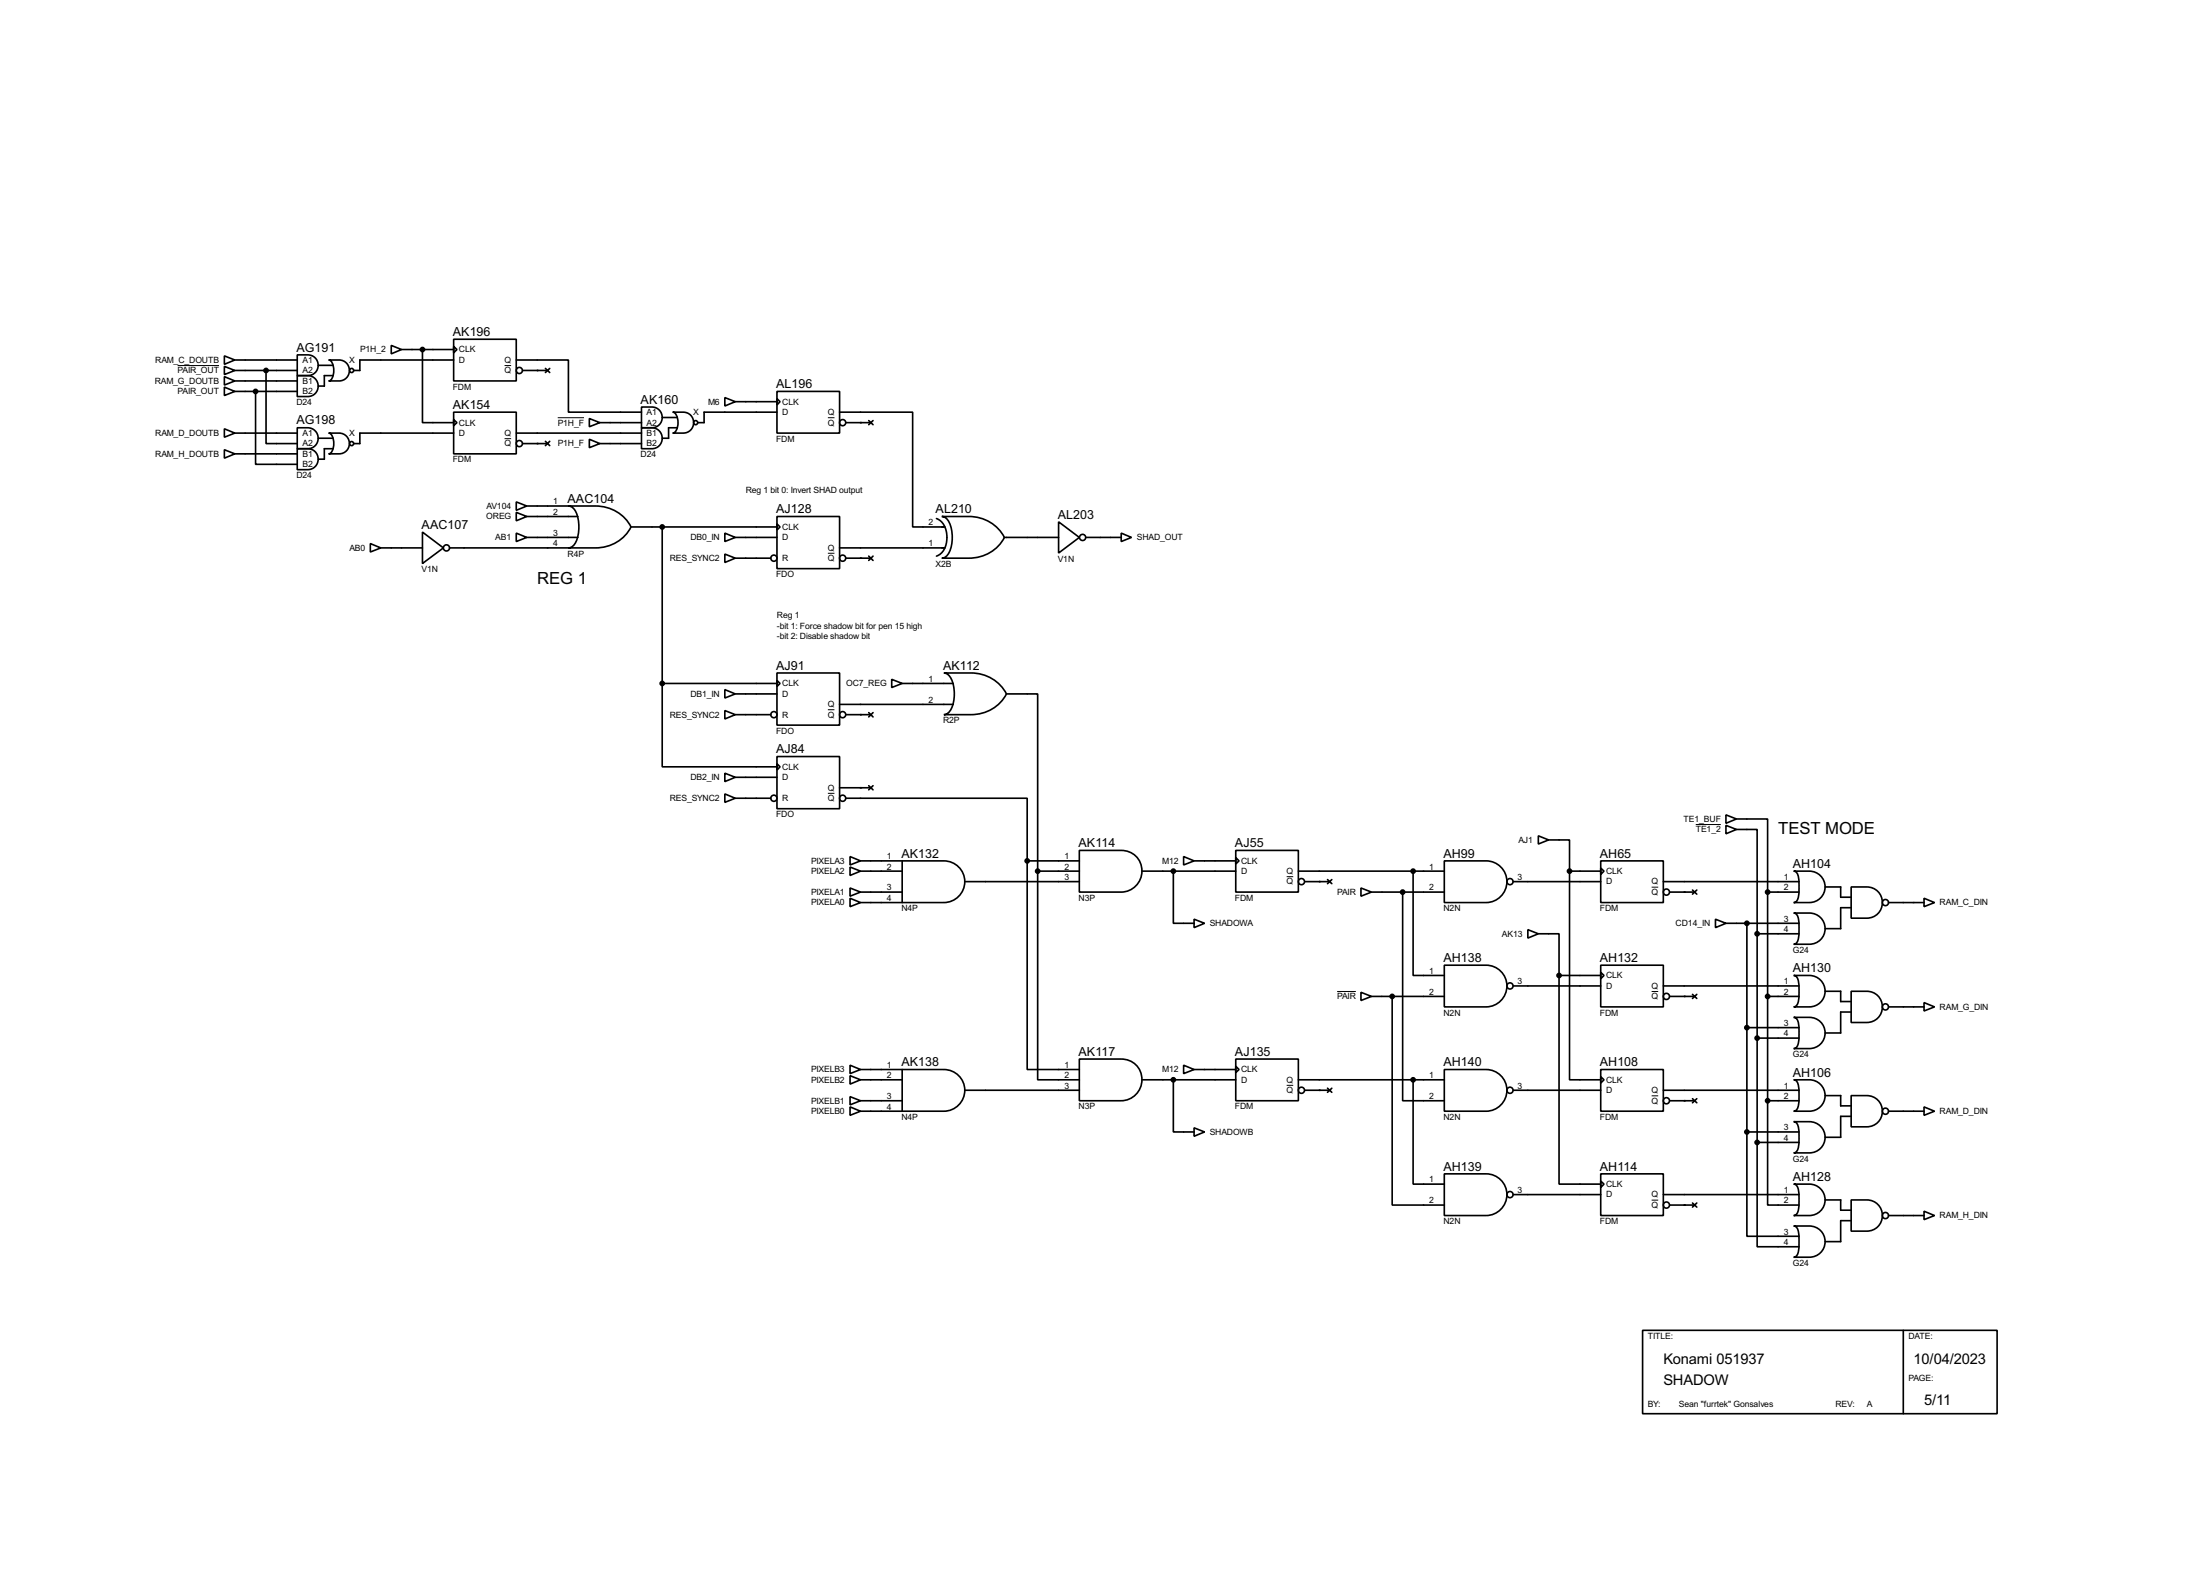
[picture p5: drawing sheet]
<svg xmlns="http://www.w3.org/2000/svg" width="536mm" height="383mm" viewBox="0 0 536 383" stroke-linecap="round" stroke-linejoin="round" font-family="sans-serif">
<g fill="none" stroke="#000" stroke-width=".4">
<path d="M54.7 89.2l2.5 1-2.5 1zM54.7 91.7l2.5 1.1-2.5 1zM54.7 94.3l2.5 1-2.5 1zM54.7 86.7l2.5 1-2.5 1zM57.2 87.7h15.2M57.2 92.8h15.2M57.2 90.2h15.2M57.2 95.3h15.2M62.3 95.3v17.8h10.1M64.8 90.2v17.8h7.6M72.4 86.4a5.1 5.1 0 0 1 4.2 .5 2.53 2.53 0 0 1 .8 2.9 2.53 2.53 0 0 1-2.4 1.7h-2.6zM72.4 91.5a5 5 0 0 1 4.2 .5 2.55 2.55 0 0 1 .8 2.9 2.55 2.55 0 0 1-2.4 1.7h-2.6z"/>
<path d="M77.5 89h3.6M80.1 87.7a5 5 0 0 1 4.1 .5 2.57 2.57 0 0 1 .8 2.8 2.57 2.57 0 0 1-2.4 1.8h-2.5a2.24 2.24 0 0 0 1.2-2.6 2.24 2.24 0 0 0-1.2-2.5zM81.1 91.5h-2.1v2.5h-1.5M95.3 84.1l2.5 1-2.5 1.1zM97.8 85.1h12.7M102.9 85.1v17.8h7.6M110.5 82.6h15.3v10.2h-15.3zM110.5 84.4l.8 .7-.8 .8zM110.5 87.7h-22.8v2.5h-1.5M125.8 87.7h12.7v12.7h17.8M127.3 90.2h6.1M132.9 89.7l1 1"/>
<path d="M133.9 89.7l-1 1M156.3 99.1a5 5 0 0 1 4.1 .5 2.53 2.53 0 0 1 .8 2.9 2.53 2.53 0 0 1-2.4 1.7h-2.5zM176.6 96.8l2.5 1-2.5 1.1zM179.1 97.8h10.2M189.3 95.3h15.2v10.2h-15.2zM189.3 97.1l.7 .7-.7 .8zM54.7 104.4l2.5 1.1-2.5 1zM54.7 109.5l2.5 1-2.5 1.1zM57.2 105.5h15.2M57.2 110.5h15.2M72.4 104.2a5 5 0 0 1 4.2 .5 2.55 2.55 0 0 1 .8 2.9 2.55 2.55 0 0 1-2.4 1.7h-2.6zM72.4 109.3a5.1 5.1 0 0 1 4.2 .5 2.57 2.57 0 0 1 .8 2.8 2.57 2.57 0 0 1-2.4 1.8h-2.6z"/>
<path d="M77.5 106.7h3.6M80.1 105.5a5 5 0 0 1 4.1 .5 2.53 2.53 0 0 1 .8 2.8 2.53 2.53 0 0 1-2.4 1.7h-2.5a2.21 2.21 0 0 0 1.2-2.5 2.24 2.24 0 0 0-1.2-2.5zM81.1 109.3h-2.1v2.5h-1.5M110.5 100.4h15.3v10.1h-15.3zM110.5 102.2l.8 .7-.8 .8zM110.5 105.5h-22.8v2.5h-1.5M125.8 105.5h30.5M127.3 108h6.1M132.9 107.5l1 1M133.9 107.5l-1 1M143.6 101.9l2.5 1-2.5 1zM143.6 107l2.5 1-2.5 1z"/>
<path d="M146.1 102.9h10.2M146.1 108h10.2M156.3 104.2a4.9 4.9 0 0 1 4.1 .5 2.56 2.56 0 0 1 .8 2.8 2.56 2.56 0 0 1-2.4 1.8h-2.5zM161.3 101.7h3.6M163.9 100.4a5.1 5.1 0 0 1 4.1 .5 2.56 2.56 0 0 1 .8 2.8 2.56 2.56 0 0 1-2.4 1.8h-2.5a2.26 2.26 0 0 0 1.3-2.6 2.26 2.26 0 0 0-1.3-2.5zM164.9 104.2h-2v2.5h-1.6M189.3 100.4h-17.8v2.5h-1.5M204.5 100.4h17.8v27.9h7.9M206 102.9h6.1M211.6 102.4l1.1 1M212.7 102.4l-1.1 1M90.2 132.4l2.6 1-2.6 1z"/>
<path d="M92.8 133.4h10.1M102.9 129.6l5.1 3.8-5.1 3.8zM109.5 133.4h29M125.8 122.2l2.5 1-2.5 1.1zM125.8 124.8l2.5 1-2.5 1zM125.8 129.8l2.5 1.1-2.5 1zM128.3 130.9h12.5M128.3 123.2h10.2M128.3 125.8h12.5M138.5 123.2h6.6a9.6 9.6 0 0 1 8.6 5.1 9.5 9.5 0 0 1-8.6 5.1h-6.6a3.2 3.2 0 0 0 2.3-3.1 7.8 7.8 0 0 0-1.3-6.7zM153.7 128.3h35.6M161.3 128.3v38.1"/>
<path d="M176.6 134.9l2.5 1-2.5 1.1zM176.6 129.8l2.5 1.1-2.5 1zM179.1 130.9h10.2M179.1 135.9h8.7M189.3 125.8h15.2v12.7h-15.2zM189.3 127.6l.7 .7-.7 .8zM204.5 133.4h25.7M206 135.9h6.1M211.6 135.4l1.1 1.1M212.7 135.4l-1.1 1.1M228.1 126.3a5.2 5.2 0 0 1 2.4 6.2 3.8 3.8 0 0 1-2.4 2.9M229.4 125.8h6.6a9.6 9.6 0 0 1 8.7 5.1 9.6 9.6 0 0 1-8.7 5h-6.6a3.2 3.2 0 0 0 2.4-3.1 7.7 7.7 0 0 0-1.4-6.6z"/>
<path d="M244.7 130.9h13.2M257.9 127.1l5 3.8-5 3.8zM264.5 130.9h8.6M273.1 129.8l2.5 1.1-2.5 1zM161.3 166.4v20.3h28M161.3 166.4h28M176.6 173l2.5 1-2.5 1.1zM176.6 167.9l2.5 1.1-2.5 1zM179.1 169h10.2M179.1 174h8.7M189.3 163.9h15.2v12.7h-15.2zM189.3 165.7l.7 .7-.7 .8z"/>
<path d="M204.5 171.5h27.7M206 174h6.1M211.6 173.5l1.1 1.1M212.7 173.5l-1.1 1.1M217.2 165.4l2.6 1-2.6 1zM219.8 166.4h12.4M229.9 163.9h6.6a9.6 9.6 0 0 1 8.7 5.1 9.6 9.6 0 0 1-8.7 5h-6.6a3.2 3.2 0 0 0 2.4-3.1 7.7 7.7 0 0 0-1.4-6.6zM245.2 169h7.6v43.1M176.6 193.3l2.5 1.1-2.5 1zM176.6 188.3l2.5 1-2.5 1zM179.1 189.3h10.2M179.1 194.4h8.7"/>
<path d="M189.3 184.2h15.2v12.7h-15.2zM189.3 186l.7 .7-.7 .8zM204.5 191.8h7.6M206 194.4h44.2v15.2M211.6 191.3l1.1 1M212.7 191.3l-1.1 1M420.4 198.4l2.6 1-2.6 1.1zM423 199.4h7.6v17.8M207.1 208.6l2.5 1-2.5 1zM207.1 211.1l2.5 1-2.5 1.1zM207.1 216.2l2.5 1-2.5 1zM207.1 218.7l2.5 1.1-2.5 1z"/>
<path d="M209.6 209.6h10.2M209.6 219.8h10.2M209.6 212.1h10.2M209.6 217.2h10.2M219.8 209.6h10.1a5.1 5.1 0 0 1 5.1 5.1 5.1 5.1 0 0 1-5.1 5.1h-10.1zM235 214.7h27.9M250.2 209.6v50.8h12.7M250.2 209.6h12.7M252.8 212.1v50.8h10.1M252.8 212.1h10.1M262.9 207.1h10.2a5.1 5.1 0 0 1 5.1 5 5.1 5.1 0 0 1-5.1 5.1h-10.2zM278.2 212.1h22.8"/>
<path d="M285.8 212.1v12.7h5.1M288.3 208.6l2.6 1-2.6 1zM290.9 209.6h10.1M301 207.1h15.3v10.1h-15.3zM301 208.8l.8 .8-.8 .8zM316.3 212.1h35.5M317.8 214.7h6.1M323.4 214.2l1 1M324.4 214.2l-1 1M331.5 216.2l2.6 1-2.6 1zM334.1 217.2h17.7M341.7 217.2v50.8h10.1"/>
<path d="M344.2 212.1v25.4h7.6M351.8 209.6h10.2a5.1 5.1 0 0 1 5.1 5.1 5.1 5.1 0 0 1-5.1 5.1h-10.2zM368.6 214.7h21.3M374.7 203.5l2.5 1-2.5 1zM377.2 204.5h5.1v7.6M382.3 212.1v50.8h7.6M382.3 212.1h7.6M389.9 209.6h15.3v10.2h-15.3zM389.9 211.4l.8 .7-.8 .8zM405.2 214.7h33M406.7 217.2h6.1M412.3 216.7l1 1"/>
<path d="M413.3 216.7l-1 1M420.4 201l2.6 1-2.6 1zM423 202h5v25.4M430.6 217.2h7.6M430.6 217.2v50.8M436.9 212.1h3.8a3.8 3.8 0 0 1 3.9 3.8 3.8 3.8 0 0 1-3.9 3.9h-3.8a1.76 1.76 0 0 0 1.2-2 14.7 14.7 0 0 0-.3-5.1l-.4-.4zM444.6 216h3.8v2.5h2.5M450.9 216h3.8a3.8 3.8 0 0 1 3.8 3.8 3.8 3.8 0 0 1-3.8 3.8h-3.8zM460 219.8h8.7M468.7 218.7l2.5 1.1-2.5 1zM290.9 223.8l2.5 1-2.5 1.1zM351.8 235h10.2a5.1 5.1 0 0 1 5.1 5.1 5.1 5.1 0 0 1-5.1 5.1h-10.2z"/>
<path d="M372.2 226.4l2.5 1-2.5 1zM374.7 227.4h5.1v10.1M379.8 237.5v50.8h10.1M379.8 237.5h10.1M389.9 235h15.3v10.2h-15.3zM389.9 236.8l.8 .7-.8 .8zM417.9 223.8l2.5 1-2.5 1.1zM420.4 224.8h17.8M425.5 224.8v50.8M428 227.4h10.2M428 227.4v50.8M436.9 222.3h3.8a3.8 3.8 0 0 1 3.9 3.8 3.8 3.8 0 0 1-3.9 3.8h-3.8a1.76 1.76 0 0 0 1.2-1.9 14.5 14.5 0 0 0-.3-5.1l-.4-.4z"/>
<path d="M436.9 237.5h3.8a3.8 3.8 0 0 1 3.9 3.8 3.8 3.8 0 0 1-3.9 3.9h-3.8a1.76 1.76 0 0 0 1.2-2 14.7 14.7 0 0 0-.3-5.1l-.4-.4zM450.9 221h-2.5v5.1h-3.8M207.1 259.4l2.5 1-2.5 1zM262.9 257.9h10.2a5.1 5.1 0 0 1 5.1 5 5.1 5.1 0 0 1-5.1 5.1h-10.2zM288.3 259.4l2.6 1-2.6 1zM301 257.9h15.3v10.1h-15.3zM301 259.6l.8 .8-.8 .8zM331.5 241.6l2.6 1-2.6 1zM334.1 242.6h17.7M339.1 242.6v50.8h12.7M368.6 240.1h21.3M405.2 240.1h33"/>
<path d="M406.7 242.6h6.1M412.3 242.1l1 1M413.3 242.1l-1 1M425.5 250.2h12.7M428 252.8h10.2M430.6 242.6h7.6M436.9 247.7h3.8a3.8 3.8 0 0 1 3.9 3.8 3.8 3.8 0 0 1-3.9 3.8h-3.8a1.76 1.76 0 0 0 1.2-1.9 14.5 14.5 0 0 0-.3-5.1l-.4-.4zM444.6 241.4h3.8v2.5h2.5M450.9 241.4h3.8a3.8 3.8 0 0 1 3.8 3.8 3.8 3.8 0 0 1-3.8 3.8h-3.8zM450.9 246.4h-2.5v5.1h-3.8M460 245.2h8.7M468.7 244.1l2.5 1.1-2.5 1z"/>
<path d="M207.1 269.5l2.5 1.1-2.5 1zM207.1 261.9l2.5 1-2.5 1.1zM207.1 267l2.5 1-2.5 1zM209.6 270.6h10.2M209.6 262.9h10.2M209.6 260.4h10.2M209.6 268h10.2M219.8 260.4h10.1a5.1 5.1 0 0 1 5.1 5.1 5.1 5.1 0 0 1-5.1 5.1h-10.1zM235 265.5h27.9M278.2 262.9h22.8M285.8 262.9v12.7h5.1M290.9 274.6l2.5 1-2.5 1.1z"/>
<path d="M290.9 260.4h10.1M316.3 262.9h35.5M317.8 265.5h6.1M323.4 265l1 1M324.4 265l-1 1M344.2 262.9v25.4h7.6M351.8 260.4h10.2a5.1 5.1 0 0 1 5.1 5.1 5.1 5.1 0 0 1-5.1 5.1h-10.2zM368.6 265.5h21.3M389.9 260.4h15.3v10.2h-15.3zM389.9 262.2l.8 .7-.8 .8zM405.2 265.5h33M406.7 268h6.1"/>
<path d="M412.3 267.5l1 1M413.3 267.5l-1 1M425.5 275.6v25.4h12.7M425.5 275.6h12.7M428 278.2v25.4h10.2M428 278.2h10.2M430.6 268v25.4h7.6M430.6 268h7.6M436.9 262.9h3.8a3.8 3.8 0 0 1 3.9 3.8 3.8 3.8 0 0 1-3.9 3.9h-3.8a1.76 1.76 0 0 0 1.2-2 14.7 14.7 0 0 0-.3-5.1l-.4-.4zM436.9 273.1h3.8a3.8 3.8 0 0 1 3.9 3.8 3.8 3.8 0 0 1-3.9 3.8h-3.8a1.76 1.76 0 0 0 1.2-1.9 14.5 14.5 0 0 0-.3-5.1l-.4-.4zM444.6 266.8h3.8v2.5h2.5M450.9 266.8h3.8a3.8 3.8 0 0 1 3.8 3.8 3.8 3.8 0 0 1-3.8 3.8h-3.8z"/>
<path d="M450.9 271.8h-2.5v5.1h-3.8M460 270.6h8.7M468.7 269.5l2.5 1.1-2.5 1zM351.8 285.8h10.2a5.1 5.1 0 0 1 5.1 5.1 5.1 5.1 0 0 1-5.1 5.1h-10.2zM368.6 290.9h21.3M389.9 285.8h15.3v10.2h-15.3zM389.9 287.6l.8 .7-.8 .8zM405.2 290.9h33M406.7 293.4h6.1M412.3 292.9l1 1M413.3 292.9l-1 1M436.9 288.3h3.8a3.8 3.8 0 0 1 3.9 3.8 3.8 3.8 0 0 1-3.9 3.9h-3.8a1.76 1.76 0 0 0 1.2-2 14.7 14.7 0 0 0-.3-5.1l-.4-.4z"/>
<path d="M436.9 298.5h3.8a3.8 3.8 0 0 1 3.9 3.8 3.8 3.8 0 0 1-3.9 3.8h-3.8a1.76 1.76 0 0 0 1.2-1.9 14.5 14.5 0 0 0-.3-5.1l-.4-.4zM444.6 292.2h3.8v2.5h2.5M450.9 292.2h3.8a3.8 3.8 0 0 1 3.8 3.8 3.8 3.8 0 0 1-3.8 3.8h-3.8zM450.9 297.2h-2.5v5.1h-3.8M460 296h8.7M468.7 294.9l2.5 1.1-2.5 1zM400.1 323.9h86.4v20.3h-86.4zM463.6 323.9v20.3"/>
<circle cx="85.6" cy="90.2" r=".5"/>
<circle cx="126.5" cy="90.2" r=".75"/>
<circle cx="85.6" cy="108" r=".5"/>
<circle cx="126.5" cy="108" r=".75"/>
<circle cx="169.4" cy="102.9" r=".5"/>
<circle cx="205.2" cy="102.9" r=".75"/>
<circle cx="108.7" cy="133.4" r=".75"/>
<circle cx="188.5" cy="135.9" r=".75"/>
<circle cx="205.2" cy="135.9" r=".75"/>
<circle cx="263.7" cy="130.9" r=".75"/>
<circle cx="188.5" cy="174" r=".75"/>
<circle cx="205.2" cy="174" r=".75"/>
<circle cx="188.5" cy="194.4" r=".75"/>
<circle cx="205.2" cy="194.4" r=".75"/>
<circle cx="317" cy="214.7" r=".75"/>
<circle cx="367.8" cy="214.7" r=".75"/>
<circle cx="405.9" cy="217.2" r=".75"/>
<circle cx="459.2" cy="219.8" r=".75"/>
<circle cx="367.8" cy="240.1" r=".75"/>
<circle cx="405.9" cy="242.6" r=".75"/>
<circle cx="459.2" cy="245.2" r=".75"/>
<circle cx="317" cy="265.5" r=".75"/>
<circle cx="367.8" cy="265.5" r=".75"/>
<circle cx="405.9" cy="268" r=".75"/>
<circle cx="459.2" cy="270.6" r=".75"/>
<circle cx="367.8" cy="290.9" r=".75"/>
<circle cx="405.9" cy="293.4" r=".75"/>
<circle cx="459.2" cy="296" r=".75"/>
</g>
<g fill="#000">
<circle cx="130.9" cy="90.2" r=".2"/>
<circle cx="130.9" cy="108" r=".2"/>
<circle cx="209.6" cy="102.9" r=".2"/>
<circle cx="209.6" cy="135.9" r=".2"/>
<circle cx="209.6" cy="174" r=".2"/>
<circle cx="209.6" cy="191.8" r=".2"/>
<circle cx="321.4" cy="214.7" r=".2"/>
<circle cx="410.3" cy="217.2" r=".2"/>
<circle cx="410.3" cy="242.6" r=".2"/>
<circle cx="321.4" cy="265.5" r=".2"/>
<circle cx="410.3" cy="268" r=".2"/>
<circle cx="410.3" cy="293.4" r=".2"/>
</g>
<g fill="#000" stroke="#000" stroke-width=".4">
<circle cx="62.2" cy="95.3" r=".5"/>
<circle cx="64.8" cy="90.2" r=".5"/>
<circle cx="102.9" cy="85.1" r=".5"/>
<circle cx="161.3" cy="128.3" r=".5"/>
<circle cx="161.3" cy="166.4" r=".5"/>
<circle cx="250.2" cy="209.6" r=".5"/>
<circle cx="252.7" cy="212.1" r=".5"/>
<circle cx="285.8" cy="212.1" r=".5"/>
<circle cx="341.6" cy="217.2" r=".5"/>
<circle cx="344.2" cy="212.1" r=".5"/>
<circle cx="382.3" cy="212.1" r=".5"/>
<circle cx="430.5" cy="217.2" r=".5"/>
<circle cx="379.7" cy="237.5" r=".5"/>
<circle cx="425.5" cy="224.8" r=".5"/>
<circle cx="428" cy="227.4" r=".5"/>
<circle cx="339.1" cy="242.6" r=".5"/>
<circle cx="425.5" cy="250.2" r=".5"/>
<circle cx="428" cy="252.8" r=".5"/>
<circle cx="430.5" cy="242.6" r=".5"/>
<circle cx="285.8" cy="262.9" r=".5"/>
<circle cx="344.2" cy="262.9" r=".5"/>
<circle cx="425.5" cy="275.6" r=".5"/>
<circle cx="428" cy="278.2" r=".5"/>
<circle cx="430.5" cy="268" r=".5"/>
</g>
<g fill="none" stroke="#000" stroke-width=".24">
<path d="M43.3 89h10.1M122.9 89h1.6M122.9 106.8h1.6M135.9 101.7h6.4M201.7 101.7h1.6M201.7 134.7h1.6M201.7 172.8h1.6M201.7 193.2h1.6M313.4 213.5h1.6M402.3 216h1.6M413.1 200.8h6.1M325.7 241.4h4.6"/>
<path d="M402.3 241.4h1.6M313.4 264.3h1.6M402.3 266.8h1.6M402.3 292.2h1.6"/>
</g>
<g font-size="4.6">
<text x="130.9" y="142.1">REG 1</text>
<text x="433.1" y="203.1">TEST MODE</text>
</g>
<g font-size="4">
<text x="405.2" y="332">Konami 051937</text>
<text x="466.1" y="332">10/04/2023</text>
<text x="405.2" y="337.1">SHADOW</text>
<text x="468.7" y="342.2">5/11</text>
</g>
<g font-size="3.4">
<text x="110.3" y="81.8">AK196</text>
<text x="72.2" y="85.6">AG191</text>
<text x="189.1" y="94.5">AL196</text>
<text x="110.3" y="99.5">AK154</text>
<text x="156.1" y="98.3">AK160</text>
<text x="72.2" y="103.4">AG198</text>
<text x="138.3" y="122.4">AAC104</text>
<text x="189.1" y="124.9">AJ128</text>
<text x="227.9" y="124.9">AL210</text>
<text x="102.7" y="128.8">AAC107</text>
<text x="257.7" y="126.3">AL203</text>
<text x="189.1" y="163">AJ91</text>
<text x="229.7" y="163">AK112</text>
<text x="189.1" y="183.4">AJ84</text>
<text x="219.6" y="208.8">AK132</text>
<text x="262.7" y="206.3">AK114</text>
<text x="300.8" y="206.3">AJ55</text>
<text x="351.6" y="208.8">AH99</text>
<text x="389.7" y="208.8">AH65</text>
<text x="436.7" y="211.3">AH104</text>
<text x="351.6" y="234.2">AH138</text>
<text x="389.7" y="234.2">AH132</text>
<text x="436.7" y="236.7">AH130</text>
<text x="262.7" y="257.1">AK117</text>
<text x="300.8" y="257.1">AJ135</text>
<text x="219.6" y="259.6">AK138</text>
<text x="351.6" y="259.6">AH140</text>
<text x="389.7" y="259.6">AH108</text>
<text x="436.7" y="262.1">AH106</text>
<text x="351.6" y="285">AH139</text>
<text x="389.7" y="285">AH114</text>
<text x="436.7" y="287.5">AH128</text>
</g>
<g font-size="2.4">
<text x="37.8" y="88.4">RAM_C_DOUTB</text>
<text x="73.7" y="88.4">A1</text>
<text x="85.1" y="88.4">X</text>
<text x="87.7" y="85.8">P1H_2</text>
<text x="111.8" y="85.8">CLK</text>
<text x="111.8" y="88.4">D</text>
<text x="122.9" y="88.4">Q</text>
<text x="37.7" y="93.5">RAM_G_DOUTB</text>
<text x="43.3" y="90.9">PAIR_OUT</text>
<text x="43.3" y="96">PAIR_OUT</text>
<text x="73.7" y="93.5">B1</text>
<text x="73.7" y="96">B2</text>
<text x="73.7" y="90.9">A2</text>
<text x="110.3" y="94.9">FDM</text>
<text x="122.9" y="90.9">Q</text>
<text x="72.2" y="98.7">D24</text>
<text x="157.5" y="101">A1</text>
<text x="168.9" y="101">X</text>
<text x="172.5" y="98.5">M6</text>
<text x="190.6" y="98.5">CLK</text>
<text x="190.6" y="101">D</text>
<text x="201.7" y="101">Q</text>
<text x="37.8" y="106.2">RAM_D_DOUTB</text>
<text x="73.7" y="106.2">A1</text>
<text x="85.1" y="106.2">X</text>
<text x="111.8" y="103.6">CLK</text>
<text x="111.8" y="106.2">D</text>
<text x="122.9" y="106.2">Q</text>
<text x="135.9" y="103.6">P1H_F</text>
<text x="157.5" y="106.2">B1</text>
<text x="157.5" y="103.6">A2</text>
<text x="189.1" y="107.6">FDM</text>
<text x="201.7" y="103.6">Q</text>
<text x="37.8" y="111.2">RAM_H_DOUTB</text>
<text x="73.7" y="111.2">B1</text>
<text x="73.7" y="113.7">B2</text>
<text x="73.7" y="108.7">A2</text>
<text x="110.3" y="112.6">FDM</text>
<text x="122.9" y="108.7">Q</text>
<text x="135.9" y="108.7">P1H_F</text>
<text x="156.1" y="111.4">D24</text>
<text x="157.5" y="108.7">B2</text>
<text x="72.2" y="116.4">D24</text>
<text x="118.5" y="123.9">AV104</text>
<text x="134.8" y="122.8">1</text>
<text x="134.8" y="125.4">2</text>
<text x="181.7" y="120">Reg 1 bit 0: Invert SHAD output</text>
<text x="118.5" y="126.4">OREG</text>
<text x="120.7" y="131.6">AB1</text>
<text x="134.8" y="130.5">3</text>
<text x="168.2" y="131.6">DB0_IN</text>
<text x="190.6" y="129">CLK</text>
<text x="190.6" y="131.6">D</text>
<text x="226.2" y="127.9">2</text>
<text x="276.9" y="131.6">SHAD_OUT</text>
<text x="85.1" y="134.1">AB0</text>
<text x="134.8" y="133">4</text>
<text x="138.3" y="135.5">R4P</text>
<text x="163.2" y="136.6">RES_SYNC2</text>
<text x="190.6" y="136.6">R</text>
<text x="201.7" y="134.1">Q</text>
<text x="201.7" y="136.6">Q</text>
<text x="226.2" y="133">1</text>
<text x="257.7" y="136.8">V1N</text>
<text x="102.7" y="139.3">V1N</text>
<text x="189.1" y="140.5">FDO</text>
<text x="227.9" y="138">X2B</text>
<text x="189.3" y="150.5">Reg 1</text>
<text x="189.3" y="153.1">-bit 1: Force shadow bit for pen 15 high</text>
<text x="189.3" y="155.6">-bit 2: Disable shadow bit</text>
<text x="190.6" y="167.1">CLK</text>
<text x="206.1" y="167.1">OC7_REG</text>
<text x="226.2" y="166">1</text>
<text x="168.2" y="169.7">DB1_IN</text>
<text x="190.6" y="169.7">D</text>
<text x="201.7" y="172.2">Q</text>
<text x="226.2" y="171.1">2</text>
<text x="163.2" y="174.7">RES_SYNC2</text>
<text x="189.1" y="178.7">FDO</text>
<text x="190.6" y="174.7">R</text>
<text x="201.7" y="174.7">Q</text>
<text x="229.7" y="176.1">R2P</text>
<text x="168.2" y="190">DB2_IN</text>
<text x="190.6" y="187.4">CLK</text>
<text x="190.6" y="190">D</text>
<text x="163.2" y="195.1">RES_SYNC2</text>
<text x="190.6" y="195.1">R</text>
<text x="201.7" y="192.5">Q</text>
<text x="201.7" y="195.1">Q</text>
<text x="189.1" y="199">FDO</text>
<text x="410.1" y="200.1">TE1_BUF</text>
<text x="413.1" y="202.7">TE1_2</text>
<text x="216.1" y="209.2">1</text>
<text x="259.3" y="209.2">1</text>
<text x="369.9" y="205.2">AJ1</text>
<text x="197.6" y="210.3">PIXELA3</text>
<text x="197.6" y="212.8">PIXELA2</text>
<text x="216.1" y="211.7">2</text>
<text x="259.3" y="211.7">2</text>
<text x="259.3" y="214.3">3</text>
<text x="283.1" y="210.3">M12</text>
<text x="302.3" y="210.3">CLK</text>
<text x="302.3" y="212.8">D</text>
<text x="313.4" y="212.8">Q</text>
<text x="313.4" y="215.4">Q</text>
<text x="348.2" y="211.7">1</text>
<text x="369.6" y="214.3">3</text>
<text x="391.2" y="212.8">CLK</text>
<text x="391.2" y="215.4">D</text>
<text x="402.3" y="215.4">Q</text>
<text x="434.5" y="214.3">1</text>
<text x="197.6" y="217.9">PIXELA1</text>
<text x="197.6" y="220.5">PIXELA0</text>
<text x="216.1" y="216.8">3</text>
<text x="216.1" y="219.4">4</text>
<text x="219.6" y="221.9">N4P</text>
<text x="262.7" y="219.3">N3P</text>
<text x="300.8" y="219.3">FDM</text>
<text x="325.7" y="217.9">PAIR</text>
<text x="348.2" y="216.8">2</text>
<text x="351.6" y="221.9">N2N</text>
<text x="389.7" y="221.9">FDM</text>
<text x="402.3" y="217.9">Q</text>
<text x="434.5" y="216.8">2</text>
<text x="472.5" y="220.5">RAM_C_DIN</text>
<text x="294.7" y="225.5">SHADOWA</text>
<text x="408.2" y="225.5">CD14_IN</text>
<text x="434.5" y="224.4">3</text>
<text x="434.5" y="227">4</text>
<text x="365.9" y="228.1">AK13</text>
<text x="436.7" y="232">G24</text>
<text x="348.2" y="237.1">1</text>
<text x="369.6" y="239.7">3</text>
<text x="391.2" y="238.2">CLK</text>
<text x="434.5" y="239.7">1</text>
<text x="325.7" y="243.3">PAIR</text>
<text x="348.2" y="242.2">2</text>
<text x="391.2" y="240.8">D</text>
<text x="402.3" y="240.8">Q</text>
<text x="402.3" y="243.3">Q</text>
<text x="434.5" y="242.2">2</text>
<text x="472.5" y="245.9">RAM_G_DIN</text>
<text x="351.6" y="247.3">N2N</text>
<text x="389.7" y="247.3">FDM</text>
<text x="434.5" y="249.8">3</text>
<text x="434.5" y="252.4">4</text>
<text x="436.7" y="257.4">G24</text>
<text x="197.6" y="261.1">PIXELB3</text>
<text x="197.6" y="263.6">PIXELB2</text>
<text x="216.1" y="260">1</text>
<text x="216.1" y="262.5">2</text>
<text x="259.3" y="260">1</text>
<text x="259.3" y="262.5">2</text>
<text x="283.1" y="261.1">M12</text>
<text x="302.3" y="261.1">CLK</text>
<text x="302.3" y="263.6">D</text>
<text x="313.4" y="263.6">Q</text>
<text x="348.2" y="262.5">1</text>
<text x="391.2" y="263.6">CLK</text>
<text x="197.6" y="268.7">PIXELB1</text>
<text x="216.1" y="267.6">3</text>
<text x="259.3" y="265.1">3</text>
<text x="313.4" y="266.2">Q</text>
<text x="348.2" y="267.6">2</text>
<text x="369.6" y="265.1">3</text>
<text x="391.2" y="266.2">D</text>
<text x="402.3" y="266.2">Q</text>
<text x="402.3" y="268.7">Q</text>
<text x="434.5" y="265.1">1</text>
<text x="434.5" y="267.6">2</text>
<text x="197.6" y="271.3">PIXELB0</text>
<text x="216.1" y="270.2">4</text>
<text x="219.6" y="272.7">N4P</text>
<text x="262.7" y="270.1">N3P</text>
<text x="300.8" y="270.1">FDM</text>
<text x="351.6" y="272.7">N2N</text>
<text x="389.7" y="272.7">FDM</text>
<text x="434.5" y="275.2">3</text>
<text x="472.5" y="271.3">RAM_D_DIN</text>
<text x="294.7" y="276.3">SHADOWB</text>
<text x="434.5" y="277.8">4</text>
<text x="348.2" y="287.9">1</text>
<text x="436.7" y="282.8">G24</text>
<text x="348.2" y="293">2</text>
<text x="369.6" y="290.5">3</text>
<text x="391.2" y="289">CLK</text>
<text x="391.2" y="291.6">D</text>
<text x="402.3" y="291.6">Q</text>
<text x="434.5" y="290.5">1</text>
<text x="434.5" y="293">2</text>
<text x="351.6" y="298.1">N2N</text>
<text x="389.7" y="298.1">FDM</text>
<text x="402.3" y="294.1">Q</text>
<text x="472.5" y="296.7">RAM_H_DIN</text>
<text x="434.5" y="300.6">3</text>
<text x="434.5" y="303.2">4</text>
<text x="436.7" y="308.2">G24</text>
<text x="401.4" y="326">TITLE:</text>
<text x="464.9" y="326">DATE:</text>
<text x="464.9" y="336.2">PAGE:</text>
<text x="401.4" y="342.6">BY:</text>
<text x="409" y="342.6">Sean &quot;furrtek&quot; Gonsalves</text>
<text x="447.1" y="342.6">REV:</text>
<text x="454.7" y="342.6">A</text>
</g>
</svg>
